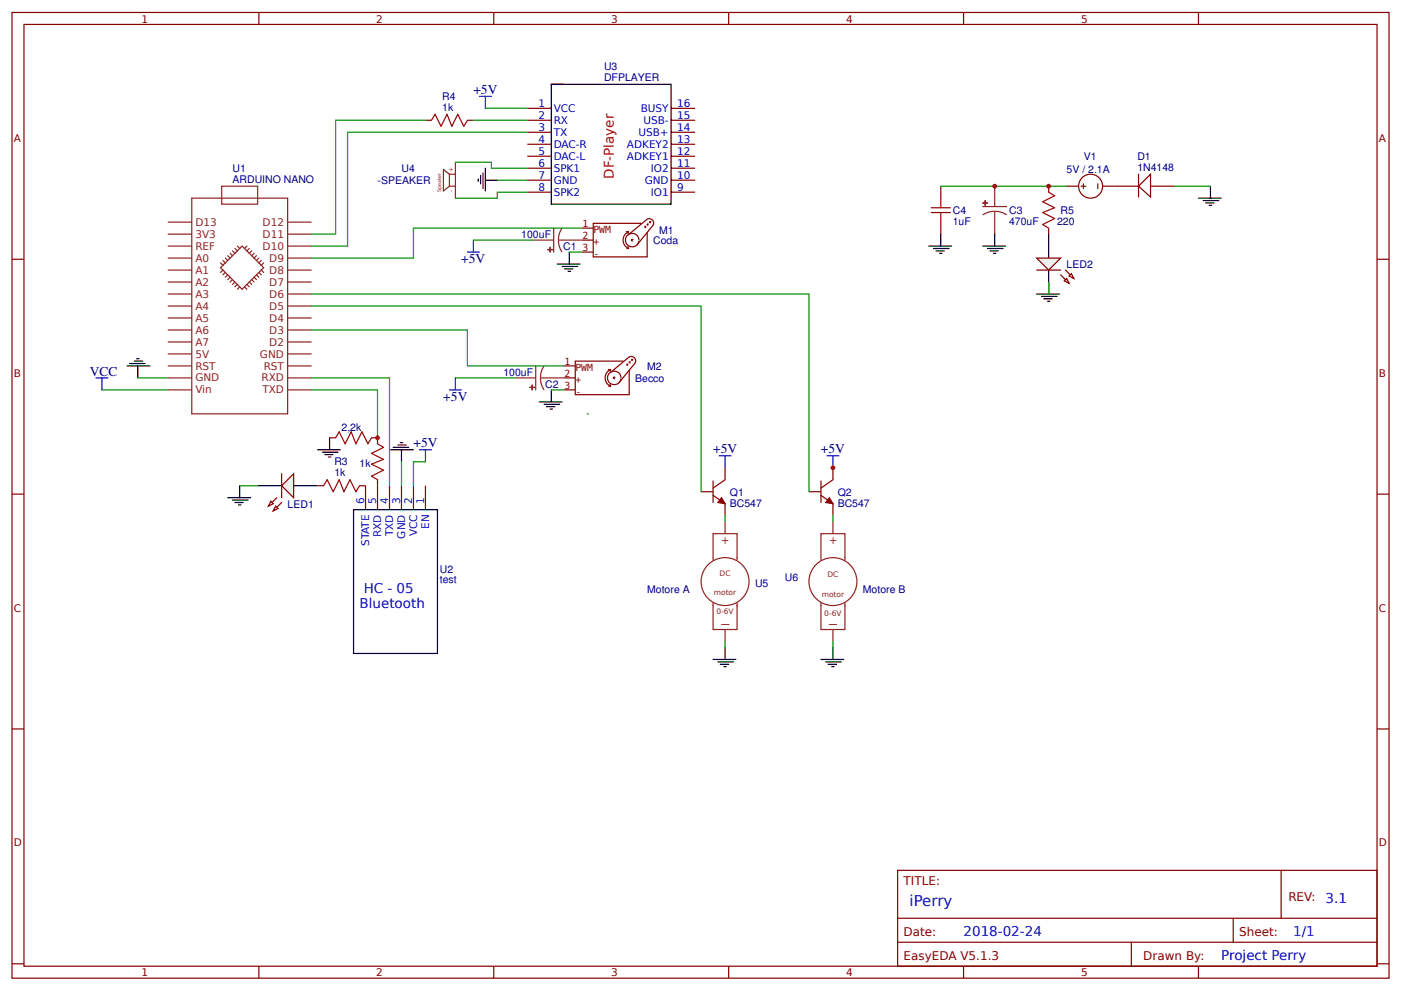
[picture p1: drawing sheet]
<svg xmlns="http://www.w3.org/2000/svg" width="312mm" height="221mm" viewBox="0 0 312 221" stroke-linecap="round" stroke-linejoin="round" font-family="sans-serif">
<g fill="none" stroke="#800" stroke-width=".27">
<path d="M2.7 2.8h306.4v214.9h-306.4zM5.3 5.4h301.1v209.7h-301.1zM57.6 2.8v2.6M109.9 2.8v2.6M162.2 2.8v2.6M214.4 2.8v2.6M266.7 2.8v2.6M2.7 57.7h2.6M306.4 57.7h2.7M73.3 97.5h1.4M82.7 97.5h1.3v1.3M2.7 110h2.6"/>
<path d="M81.3 108.1v5.4M84 106.8v6.7M86.7 108.1v5.4M89.3 108.1v5.4M92 108.1v5.4M94.7 108.1v5.4M306.4 110h2.7M2.7 162.3h2.6M306.4 162.3h2.7M199.8 193.7h106.6v21.4h-106.6zM285.1 193.7v10.7M2.7 214.5h2.6"/>
<path d="M57.6 215.1v2.6M109.9 215.1v2.6M162.2 215.1v2.6M199.8 204.4h106.6M199.8 209.7h106.6M214.4 215.1v2.6M251.8 209.7v5.4M266.7 215.1v2.6M274.4 204.4v5.3M306.4 214.5h2.7"/>
</g>
<path d="M69.3 84.1h17.4v24M69.3 86.8h14.7v10.7M130.7 92.1h.1" fill="none" stroke="#080" stroke-width=".27"/>
<g fill="none" stroke="#8d2323" stroke-width=".27">
<path d="M37.3 52.1h5.4M37.3 54.8h5.4M37.3 57.4h5.4M37.3 49.4h5.4M42.7 44.1h21.3v48h-21.3zM49.1 58.5l.5 .5M49.3 41.4h8v4h-8zM49.6 58l.5 .5M50.1 57.4l.6 .6M50.7 56.9l.5 .5M51.2 56.4l.5 .5M51.7 55.8l.6 .6"/>
<path d="M52.3 55.3l.5 .5M52.8 54.8l.5 .5M54.9 55.8l-1-1-4.8 4.8 .5 .5M54.9 54.8l-.5 .5M54.9 55.8l.6 .6M55.5 56.4l3.2 3.2-4.8 4.8-.6-.6M55.5 55.3l-.6 .5M56 55.8l-.5 .6M56.5 56.4l-.5 .5M57.1 56.9l-.6 .5M57.6 57.4l-.5 .6M58.1 58l-.5 .5"/>
<path d="M58.7 58.5l-.6 .5M64 52.1h5.3M64 54.8h5.3M64 57.4h5.3M64 49.4h5.3M37.3 60.1h5.4M37.3 62.8h5.4M37.3 65.4h5.4M37.3 68.1h5.4M37.3 70.8h5.4M37.3 73.4h5.4M37.3 76.1h5.4"/>
<path d="M37.3 78.8h5.4M49.6 60.1l3.2 3.2M49.6 60.1l-.5 .5M50.1 60.6l-.5 .6M50.7 61.2l-.6 .5M51.2 61.7l-.5 .5M51.7 62.2l-.5 .6M52.3 62.8l-.6 .5M52.8 63.3l.5 .5M52.8 63.3l-.5 .5M53.3 63.8l-.5 .6M54.4 63.8l.5 .6"/>
<path d="M54.9 63.3l.6 .5M55.5 62.8l.5 .5M56 62.2l.5 .6M56.5 61.7l.6 .5M57.1 61.2l.5 .5M57.6 60.6l.5 .6M58.1 60.1l.6 .5M64 60.1h5.3M64 62.8h5.3M64 65.4h5.3M64 68.1h5.3M64 70.8h5.3"/>
<path d="M64 73.4h5.3M64 76.1h5.3M64 78.8h5.3M37.3 81.5h5.4M37.3 84.1h5.4M37.3 86.8h5.4M64 81.5h5.3M64 84.1h5.3M64 86.8h5.3"/>
</g>
<path d="M73.3 97.5v2.6M70.7 100.1h5M71.7 100.7h3.5M72.3 101.2h1.8M73.1 101.7h.5M78.7 113.5h18.6v32h-18.6z" fill="none" stroke="#000" stroke-width=".27"/>
<path d="M74.7 97.5l.8-1.4 1.3 2.7 1.3-2.7 1.1 2.7 1.3-2.7 1.4 2.7 .8-1.3M84 98.8l1.3 .8-2.6 1.3 2.6 1.4-2.6 1 2.6 1.4-2.6 1.3 1.3 .8" fill="none" stroke="#a00000" stroke-width=".27"/>
<circle cx="84" cy="97.5" r=".53" fill="#c00"/>
<path d="M72 108.1l.8-1.3 1.3 2.7 1.4-2.7 1 2.7 1.4-2.7 1.3 2.7 .8-1.4" fill="none" stroke="#a00000" stroke-width=".27"/>
<path d="M70.7 108.1h1.3M80 108.1h1.3" fill="none" stroke="#800" stroke-width=".27"/>
<path d="M57.3 108.1h5.4M65.3 108.1h5.4" fill="none" stroke="#000" stroke-width=".27"/>
<path d="M62.7 108.1l2.6-2.6v5.3z" fill="#efefef" stroke="#800" stroke-width=".27"/>
<path d="M61.6 110.8l-1.9 1.9M62.7 111.9l-1.9 1.8" fill="none" stroke="#800" stroke-width=".27"/>
<g fill="#efefef" stroke="#800" stroke-width=".27">
<path d="M60.3 111.6l.5 .5-1.1 .6z"/>
<path d="M61.3 112.7l.6 .5-1.1 .5z"/>
</g>
<g fill="none" stroke="#800" stroke-width=".27">
<path d="M94.7 26.8h1.3M104 26.8h1.3M117.3 24.1h5.4M117.3 26.8h5.4M117.3 29.4h5.4M117.3 32.1h5.4M117.3 34.8h5.4M117.3 37.4h5.4M149.4 24.1h5.3M149.4 26.8h5.3M149.4 29.4h5.3M149.4 32.1h5.3"/>
<path d="M149.4 34.8h5.3M149.4 37.4h5.3M117.3 40.1h5.4M117.3 42.8h5.4M149.4 40.1h5.3M149.4 42.8h5.3M62.7 105.5v5.3M156 109.5h2.7M158.7 110.3l2.7 1.8v2.7M158.7 107.1v4.8M161.4 104.1v2.7l-2.7 1.9M180 109.5h2.7"/>
<path d="M182.7 110.3l2.7 1.8v2.7M182.7 107.1v4.8M185.4 104.1v2.7l-2.7 1.9"/>
</g>
<g fill="none" stroke="#000" stroke-width=".27">
<path d="M122.7 18.8h26.7v26.6h-26.7v-26.6h2.6M106.4 39.8v.6M106.9 39v1.9M107.5 38.5v3.5M108 37.4v5.1M108 40.1h2.7M124 58.8h5.1M125.1 59.3h3.4M125.6 59.8h1.9M126.7 56.1v2.7M30.4 79.9h.5M126.4 60.4h.5"/>
<path d="M28.3 81.5h5M28.8 80.9h3.5M29.9 80.4h1.8M30.7 81.5v2.6M87.5 99.6h3.4M88.5 99.1h1.9M89.1 98.5h.5M120 89.5h5.1M121.1 90h3.4M121.6 90.5h1.9M122.4 91.1h.5M122.7 86.8v2.7"/>
<path d="M50.7 110.8h5M51.7 111.3h3.5M52.3 111.9h1.8M53.1 112.4h.5M53.3 108.1v2.7M86.9 100.1h5.1M89.3 100.1v2.7M158.7 146.8h5.1M159.8 147.3h3.4M160.3 147.9h1.9M161.1 148.4h.5M161.4 144.1v2.7"/>
<path d="M182.7 146.8h5.1M183.8 147.3h3.4M184.3 147.9h1.9M185.1 148.4h.5M185.4 144.1v2.7"/>
</g>
<g fill="none" stroke="#080" stroke-width=".27">
<path d="M94.7 26.8h-20v25.3h-5.4M101.3 36.1h8v1.3h8M105.3 26.8h12M108 24.1h9.3M117.3 29.4h-40v25.4h-8M105.3 53.4h13.4M110.7 40.1h6.6M117.3 42.8h-6.6v1.3h-9.4M126.7 56.1h2.6M129.3 50.8h-37.3v6.6h-22.7M69.3 73.4h34.7v8.1h21.3M69.3 68.1h86.7v41.4"/>
<path d="M69.3 65.4h110.7v44.1M22.7 86.8h14.6M30.7 84.1h6.6M101.3 84.1h13.4M122.7 86.8h2.6M53.3 108.1h4M89.3 102.8v5.3M94.7 102.8h-2.7v5.3M161.4 114.8v1.3M185.4 104.1h.1M185.4 114.8v1.3M161.4 142.8v1.3"/>
</g>
<g fill="none" stroke="#00f" stroke-width=".27">
<path d="M106.7 21.4h2.6M108 21.4v2.7M104 56.1h2.7M105.3 53.4v2.7M21.3 84.1h2.7M22.7 84.1v2.7M100 86.8h2.7M101.3 84.1v2.7M93.3 100.1h2.7M94.7 100.1v2.7M160 101.5h2.7M161.4 101.5v2.6"/>
<path d="M184 101.5h2.7M185.4 101.5v2.6"/>
</g>
<g fill="none" stroke="#840000" stroke-width=".27">
<path d="M129.3 50.8h2.7M129.3 53.4h2.7M129.3 56.1h2.7M139.4 51.6h.5M139.5 55.3h.4M139.8 54.9l.1 .4M139.9 51.6l-.1 .4M139.9 51.6a2.03 2.03 0 0 0-1.2 1.8 2.03 2.03 0 0 0 1.2 1.9M140 52.1l4-3.3a.99 .99 0 0 1 1.2 .2 .99 .99 0 0 1 .1 1.1l-3.5 4.4M140.9 53.4l-.1-.1-.3 .1 .2 .2h.1M142.2 53.4a1.49 1.49 0 0 0-2.2-1.3 1.49 1.49 0 0 0-.1 2.6 1.49 1.49 0 0 0 2.3-1.1M142.7 49.7h-10.7v7.5h12v-5.4"/>
<path d="M143.8 50.5h-.3l.2 .1M144.3 50l-.3-.1 .3 .2M144.8 49.4h-.2l.2 .1M125.3 81.5h2.7M125.3 84.1h2.7M125.3 86.8h2.7M135.4 82.3h.5M135.8 85.6l.1 .4h-.4M135.9 82.3l-.1 .4M135.9 82.3a2.03 2.03 0 0 0-1.2 1.8 2.03 2.03 0 0 0 1.2 1.9M136 82.8l4-3.3a.99 .99 0 0 1 1.2 .1 .99 .99 0 0 1 .1 1.2l-3.5 4.4M136.9 84.1l-.1-.1-.3 .1 .2 .2 .1-.1"/>
<path d="M138.2 84.1a1.49 1.49 0 0 0-2.2-1.3 1.49 1.49 0 0 0-.1 2.6 1.49 1.49 0 0 0 2.3-1.1M138.7 80.4h-10.7v7.5h12v-5.4M139.8 81.2l-.3-.1 .2 .2M140.3 80.6h-.3l.3 .1M140.8 80.1h-.2l.2 .1"/>
</g>
<g fill="none" stroke="#8d2323" stroke-width=".27">
<path d="M100 38.8h1.3M100 38.8v2.6M100 38.8l-1.3-1.1v4.8l1.3-1.1M101.3 36.1v8M100 41.4h1.3M118.7 53.4h4.5M123.2 50.8v5.3M124.3 53.4l.2 1.4 .6 1.3M124.3 53.4h5M125.1 50.8l-.6 1.2-.2 1.4M114.7 84.1h4.5M119.2 81.5v5.3"/>
<path d="M120.3 84.1l.2 1.4 .6 1.3M120.3 84.1h5M121.1 81.5l-.6 1.2-.2 1.4M161.4 116.1v2.7M185.4 116.1v2.7M158.7 134.1v.8M158.7 134.8v5.3h5.3v-5.3M164 124.1v-5.3h-5.3v6M164 124v.7M164 134.1v.9M182.7 134.1v.8M182.7 134.8v5.3h5.3v-5.3"/>
<path d="M188 124.1v-5.3h-5.3v6M188 124v.7M188 134.1v.9M161.4 140.1v2.7M185.4 140.1v2.7"/>
<circle cx="161.4" cy="129.5" r="5.3"/>
<circle cx="185.4" cy="129.5" r="5.3"/>
</g>
<g fill="#8d2323" stroke="#8d2323" stroke-width=".27">
<path d="M122.4 55v1.1z"/>
<path d="M121.9 55.6h1z"/>
<path d="M118.4 85.7v1.1z"/>
<path d="M117.9 86.2l1 .1z"/>
</g>
<path d="M96 26.8l.8-1.4 1.3 2.7 1.4-2.7 1 2.7 1.4-2.7 1.3 2.7 .8-1.3" fill="none" stroke="#a00000" stroke-width=".27"/>
<g fill="#800" stroke="#800" stroke-width=".27">
<path d="M160.6 110.8l.8 1.3-1.6-.2z"/>
<path d="M184.6 110.8l.8 1.3-1.6-.2z"/>
</g>
<circle cx="185.4" cy="104.1" r=".53" fill="#c00"/>
<path d="M185.4 142.8v1.3" fill="none" stroke="#080" stroke-width=".27"/>
<g fill="none" stroke="#800" stroke-width=".27">
<path d="M237.4 41.4h2.6M240.6 41.4h1M241.1 40.9v1.1M244.3 40.9v1.1M245.4 41.4h2.6"/>
<circle cx="242.7" cy="41.4" r="2.67"/>
</g>
<path d="M253.4 41.4l2.6-2.6v5z" fill="#fefefe" stroke="#800" stroke-width=".27"/>
<path d="M253.4 38.8v5M233.4 41.4v1.4M233.4 50.8v1.3M248 41.4h5.4M256 41.4h5.4" fill="none" stroke="#800" stroke-width=".27"/>
<path d="M233.4 52.1v5.3M266.7 44.1h5.1M267.8 44.6h3.4M268.3 45.2h1.9M269.1 45.7h.5M269.4 41.4v2.7M233.4 60.1v5.3" fill="none" stroke="#000" stroke-width=".27"/>
<path d="M261.4 41.4h8" fill="none" stroke="#080" stroke-width=".27"/>
<path d="M233.4 42.8l1.3 .8-2.7 1.3 2.7 1.3-2.7 1.1 2.7 1.3-2.7 1.4 1.4 .8" fill="none" stroke="#a00000" stroke-width=".27"/>
<path d="M230.7 57.4h5.3l-2.6 2.7z" fill="#efefef" stroke="#800" stroke-width=".27"/>
<path d="M236 61.2l1.9 1.8M237.1 60.1l1.9 1.9" fill="none" stroke="#800" stroke-width=".27"/>
<g fill="#efefef" stroke="#800" stroke-width=".27">
<path d="M236.8 62.5l.6-.5 .5 1z"/>
<path d="M238.4 60.9l.6 1.1-1.1-.6z"/>
</g>
<path d="M209.4 41.4v2.7M209.4 49.4v2.7M230.7 60.1h5.3" fill="none" stroke="#800" stroke-width=".27"/>
<path d="M230.7 65.4h5.1M231.8 66h3.4M232.3 66.5h1.9M233.1 67h.5M233.4 62.8v2.6" fill="none" stroke="#000" stroke-width=".27"/>
<path d="M209.4 41.4h28M233.4 62.8v2.6" fill="none" stroke="#080" stroke-width=".27"/>
<path d="M218.7 46h5.3M221.4 47l1.4 .2 1.2 .6M221.4 47l-1.4 .2-1.3 .6M221.4 41.4v4.6M221.4 47v5.1" fill="none" stroke="#8d2323" stroke-width=".27"/>
<g fill="#8d2323" stroke="#8d2323" stroke-width=".27">
<path d="M218.7 45.2h1.1z"/>
<path d="M219.2 44.6l.1 1.1z"/>
</g>
<path d="M207.2 47.3h4.3M207.2 46.2h4.3M209.4 44.1v2.1M209.4 47.3v2.1" fill="none" stroke="#a00000" stroke-width=".27"/>
<g fill="#c00">
<circle cx="233.4" cy="41.4" r=".53"/>
<circle cx="221.4" cy="41.4" r=".53"/>
</g>
<path d="M206.7 54.8h5.1M207.8 55.3h3.4M208.3 55.8h1.9M209.1 56.4h.5M209.4 52.1v2.7M218.7 54.8h5.1M219.8 55.3h3.4M220.3 55.8h1.9M221.1 56.4h.5M221.4 52.1v2.7" fill="none" stroke="#000" stroke-width=".27"/>
<text font-size="3.3" fill="#00f" x="202.4" y="201.7">iPerry</text>
<g font-size="3" fill="#000080">
<text x="105.3" y="20.9">+5V</text>
<text x="102.7" y="58.5">+5V</text>
<text x="20" y="83.6">VCC</text>
<text x="98.7" y="89.2">+5V</text>
<text x="92" y="99.6">+5V</text>
<text x="158.7" y="100.9">+5V</text>
<text x="182.7" y="100.9">+5V</text>
</g>
<text font-size="3" fill="#c00" x="136.6" y="39.8" transform="rotate(-90 136.6 39.8)">DF-Player</text>
<g font-size="3" fill="#00f">
<text x="80" y="135.4">Bluetooth</text>
<text x="80.9" y="132">HC - 05</text>
<text x="295" y="200.9">3.1</text>
<text x="214.4" y="208.4">2018-02-24</text>
<text x="287.8" y="208.4">1/1</text>
<text x="271.8" y="213.7">Project Perry</text>
</g>
<g font-size="2.7" fill="#800">
<text x="201.1" y="196.9">TITLE:</text>
<text x="286.7" y="200.7">REV:</text>
<text x="201.1" y="208.4">Date:</text>
<text x="275.8" y="208.4">Sheet:</text>
<text x="201.1" y="213.7">EasyEDA V5.1.3</text>
<text x="254.4" y="213.7">Drawn By:</text>
</g>
<g font-size="2.3" fill="#800">
<text x="31.5" y="5">1</text>
<text x="83.7" y="5">2</text>
<text x="136" y="5">3</text>
<text x="188.3" y="5">4</text>
<text x="240.6" y="5">5</text>
<text x="3.1" y="31.6">A</text>
<text x="306.8" y="31.6">A</text>
<text x="3.1" y="83.9">B</text>
<text x="306.8" y="83.9">B</text>
<text x="3.1" y="136.1">C</text>
<text x="306.8" y="136.1">C</text>
<text x="3.1" y="188.4">D</text>
<text x="306.8" y="188.4">D</text>
<text x="31.5" y="217.3">1</text>
<text x="83.7" y="217.3">2</text>
<text x="136" y="217.3">3</text>
<text x="188.3" y="217.3">4</text>
<text x="240.6" y="217.3">5</text>
</g>
<g font-size="2.3" fill="#000080">
<text x="134.4" y="18">DFPLAYER</text>
<text x="134.4" y="15.6">U3</text>
<text x="98.4" y="22.2">R4</text>
<text x="98.4" y="24.6">1k</text>
<text x="241.2" y="35.7">V1</text>
<text x="253.1" y="35.6">D1</text>
<text x="51.8" y="40.6">ARDUINO NANO</text>
<text x="51.8" y="38.3">U1</text>
<text x="84" y="41">-SPEAKER</text>
<text x="89.3" y="38.4">U4</text>
<text x="237.4" y="38.6">5V / 2.1A</text>
<text x="253.1" y="38">1N4148</text>
<text x="212" y="47.6">C4</text>
<text x="224.6" y="47.6">C3</text>
<text x="236" y="47.6">R5</text>
<text x="116" y="53">100uF</text>
<text x="146.7" y="52">M1</text>
<text x="212" y="50">1uF</text>
<text x="224.6" y="50">470uF</text>
<text x="235.2" y="50">220</text>
<text x="125.4" y="55.7">C1</text>
<text x="145.4" y="54.4">Coda</text>
<text x="237.4" y="59.6">LED2</text>
<text x="112" y="83.7">100uF</text>
<text x="144" y="82.4">M2</text>
<text x="121.4" y="86.4">C2</text>
<text x="141.4" y="85.1">Becco</text>
<text x="76" y="96">2,2k</text>
<text x="74.4" y="106">1k</text>
<text x="74.4" y="103.6">R3</text>
<text x="80" y="104">1k</text>
<text x="64" y="113">LED1</text>
<text x="162.4" y="112.8">BC547</text>
<text x="162.4" y="110.3">Q1</text>
<text x="186.4" y="112.8">BC547</text>
<text x="186.4" y="110.3">Q2</text>
<text x="97.9" y="129.8">test</text>
<text x="97.9" y="127.4">U2</text>
<text x="144" y="132">Motore A</text>
<text x="168" y="130.6">U5</text>
<text x="174.7" y="129.3">U6</text>
<text x="192" y="132">Motore B</text>
</g>
<g font-size="2.3" fill="#00f">
<text x="119.9" y="23.8">1</text>
<text x="150.7" y="23.8">16</text>
<text x="119.9" y="26.5">2</text>
<text x="119.9" y="29.2">3</text>
<text x="123.2" y="24.9">VCC</text>
<text x="123.2" y="27.6">RX</text>
<text x="142.6" y="24.9">BUSY</text>
<text x="143.2" y="27.6">USB-</text>
<text x="150.7" y="26.5">15</text>
<text x="150.7" y="29.2">14</text>
<text x="119.9" y="31.8">4</text>
<text x="119.9" y="34.5">5</text>
<text x="123.2" y="30.2">TX</text>
<text x="123.2" y="32.9">DAC-R</text>
<text x="123.2" y="35.6">DAC-L</text>
<text x="139.5" y="35.6">ADKEY1</text>
<text x="139.5" y="32.9">ADKEY2</text>
<text x="142.1" y="30.2">USB+</text>
<text x="150.7" y="34.5">12</text>
<text x="150.7" y="31.8">13</text>
<text x="119.9" y="37.2">6</text>
<text x="119.9" y="39.8">7</text>
<text x="123.2" y="38.2">SPK1</text>
<text x="123.2" y="40.9">GND</text>
<text x="143.5" y="40.9">GND</text>
<text x="144.8" y="38.2">IO2</text>
<text x="150.7" y="39.8">10</text>
<text x="150.7" y="37.2">11</text>
<text x="119.9" y="42.5">8</text>
<text x="123.2" y="43.6">SPK2</text>
<text x="144.8" y="43.6">IO1</text>
<text x="150.7" y="42.5">9</text>
<text x="81.1" y="112.1" transform="rotate(-90 81.1 112.1)">6</text>
<text x="83.7" y="112.1" transform="rotate(-90 83.7 112.1)">5</text>
<text x="86.4" y="112.1" transform="rotate(-90 86.4 112.1)">4</text>
<text x="89.1" y="112.1" transform="rotate(-90 89.1 112.1)">3</text>
<text x="91.7" y="112.1" transform="rotate(-90 91.7 112.1)">2</text>
<text x="94.4" y="112.1" transform="rotate(-90 94.4 112.1)">1</text>
<text x="84.8" y="119.5" transform="rotate(-90 84.8 119.5)">RXD</text>
<text x="87.5" y="119.3" transform="rotate(-90 87.5 119.3)">TXD</text>
<text x="90.1" y="119.9" transform="rotate(-90 90.1 119.9)">GND</text>
<text x="92.8" y="119.4" transform="rotate(-90 92.8 119.4)">VCC</text>
<text x="95.5" y="117.7" transform="rotate(-90 95.5 117.7)">EN</text>
<text x="82.1" y="121.6" transform="rotate(-90 82.1 121.6)">STATE</text>
</g>
<g font-size="2.3" fill="#8d2323">
<text x="43.5" y="52.9">3V3</text>
<text x="43.5" y="50.2">D13</text>
<text x="58.4" y="52.9">D11</text>
<text x="58.4" y="50.2">D12</text>
<text x="43.5" y="58.2">A0</text>
<text x="43.5" y="55.6">REF</text>
<text x="58.4" y="55.6">D10</text>
<text x="59.9" y="58.2">D9</text>
<text x="43.5" y="63.6">A2</text>
<text x="43.5" y="60.9">A1</text>
<text x="59.9" y="60.9">D8</text>
<text x="59.9" y="63.6">D7</text>
<text x="43.5" y="71.6">A5</text>
<text x="43.5" y="68.9">A4</text>
<text x="43.5" y="66.2">A3</text>
<text x="59.9" y="66.2">D6</text>
<text x="59.9" y="68.9">D5</text>
<text x="59.9" y="71.6">D4</text>
<text x="43.5" y="76.9">A7</text>
<text x="43.5" y="74.2">A6</text>
<text x="59.9" y="74.2">D3</text>
<text x="59.9" y="76.9">D2</text>
<text x="43.5" y="82.3">RST</text>
<text x="43.5" y="79.6">5V</text>
<text x="57.9" y="79.6">GND</text>
<text x="58.7" y="82.3">RST</text>
<text x="43.5" y="87.6">Vin</text>
<text x="43.5" y="84.9">GND</text>
<text x="58.2" y="84.9">RXD</text>
<text x="58.4" y="87.6">TXD</text>
<text x="162.2" y="121.3" transform="rotate(-90 162.2 121.3)">+</text>
<text x="186.2" y="121.3" transform="rotate(-90 186.2 121.3)">+</text>
<text x="162.3" y="139.2" transform="rotate(-90 162.3 139.2)">l</text>
<text x="186.3" y="139.2" transform="rotate(-90 186.3 139.2)">l</text>
</g>
<g font-size="2.2" fill="#840000">
<text x="129.6" y="50.5">1</text>
<text x="129.6" y="53.2">2</text>
<text x="132" y="51.9">PWM</text>
<text x="129.6" y="55.8">3</text>
<text x="132" y="54.6">+</text>
<text x="132" y="57.2">-</text>
<text x="125.6" y="81.2">1</text>
<text x="125.6" y="83.9">2</text>
<text x="128" y="82.6">PWM</text>
<text x="125.6" y="86.5">3</text>
<text x="128" y="85.3">+</text>
<text x="128" y="87.9">-</text>
</g>
<g font-size="1.7" fill="#8d2323">
<text x="160.1" y="128.1">DC</text>
<text x="184.1" y="128.5">DC</text>
<text x="158.9" y="132.4">motor</text>
<text x="159.4" y="136.7">0-6V</text>
<text x="182.9" y="132.8">motor</text>
<text x="183.4" y="137.1">0-6V</text>
</g>
<g font-size="1.3" fill="#8d2323">
<text x="100.8" y="38.2" transform="rotate(-90 100.8 38.2)">+</text>
<text x="100.8" y="42.8" transform="rotate(-90 100.8 42.8)">-</text>
</g>
<text font-size="1.1" fill="#8d2323" x="98.1" y="42.8" transform="rotate(-90 98.1 42.8)">Speaker</text>
</svg>
